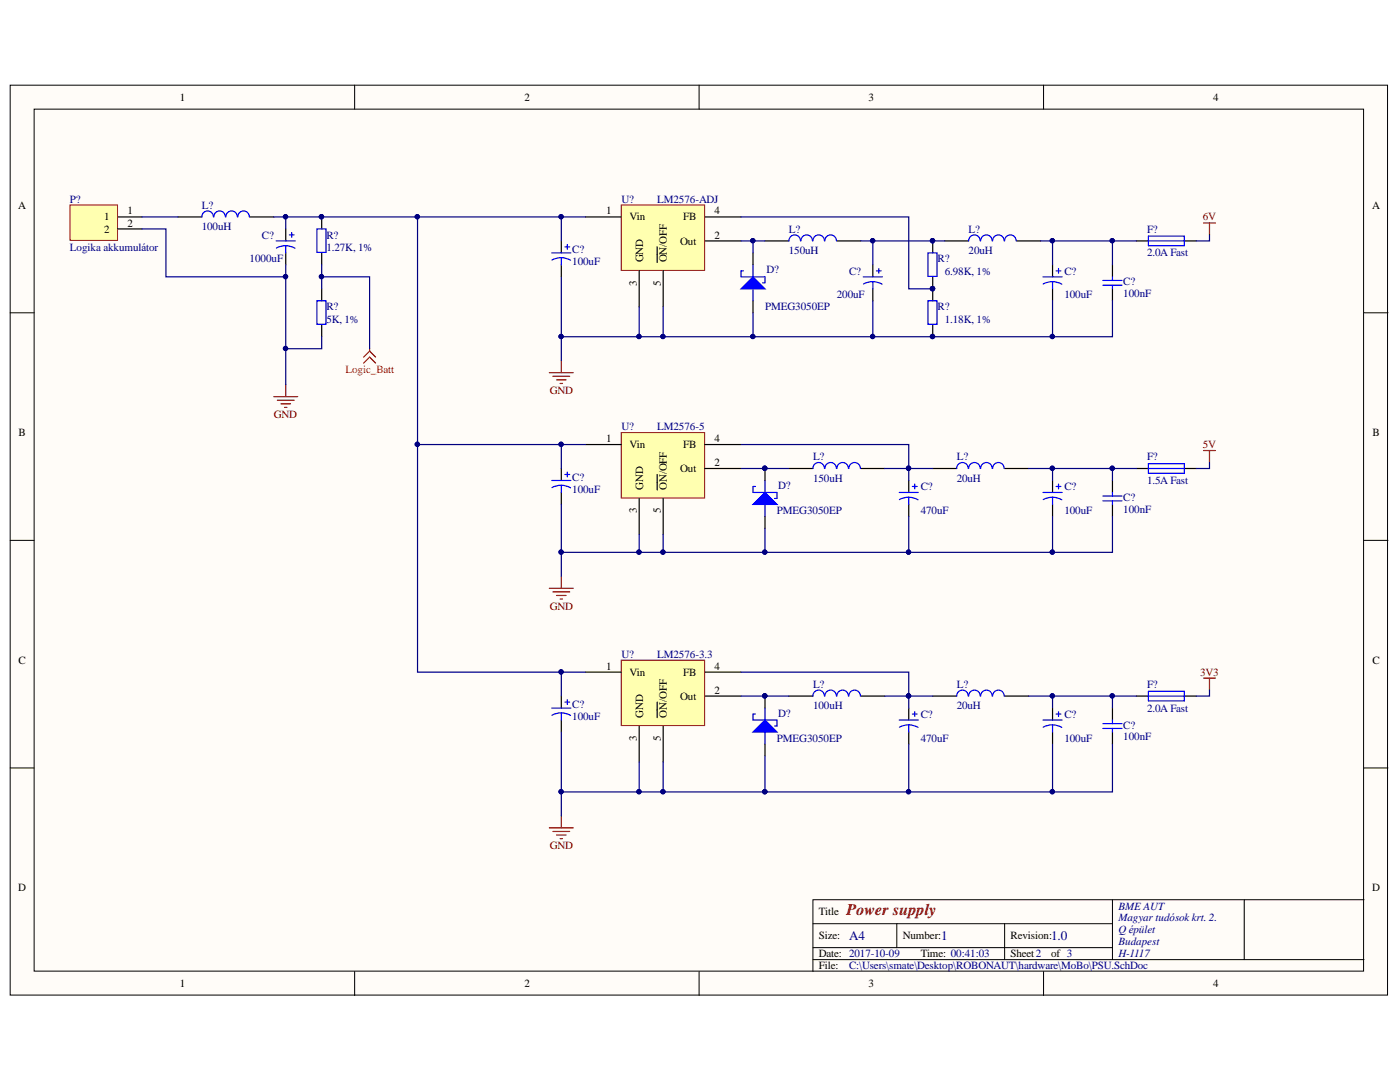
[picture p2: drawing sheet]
<svg xmlns="http://www.w3.org/2000/svg" width="279mm" height="216mm" viewBox="0 0 279 216" stroke-linecap="round" stroke-linejoin="round" font-family="sans-serif">
<g fill="#fffcf8" stroke="#000" stroke-width=".2">
<path d="M2 17h274.9v181.6h-274.9z"/>
<path d="M6.8 21.8h265.3v172h-265.3z"/>
</g>
<g fill="none" stroke="#000" stroke-width=".2">
<path d="M70.8 17v4.8M139.5 17v4.8M208.3 17v4.8M2 62.4h4.8M272.2 62.4h4.8M2 107.8h4.8M272.2 107.8h4.8M2 153.2h4.8M272.2 153.2h4.8M222 179.5v12M248.3 179.5h-86.1v14.4M272.2 179.5h-23.9v12"/>
<path d="M70.8 193.9v4.8M139.5 193.9v4.8M162.2 184.3h59.8M162.2 191.5h110M162.2 189.1h59.8M179 184.3v4.8M200.5 184.3v7.2M208.3 193.9v4.8"/>
</g>
<path d="M240.2 44.5h2.4M241.4 44.5v2.4M240.2 89.9h2.4M241.4 89.9v2.4M240.2 135.3h2.4M241.4 135.3v2.4" fill="none" stroke="#800000" stroke-width=".24"/>
<path d="M35.5 43.3h4.8M49.9 43.3h4.7M57 45.7v2.4M57 50.5v2.4" fill="none" stroke="#000" stroke-width=".24"/>
<path d="M42.6 43.3a1.15 1.15 0 0 0-1.2-1.2 1.15 1.15 0 0 0-1.1 1.2M45 43.3a1.15 1.15 0 0 0-1.2-1.2 1.15 1.15 0 0 0-1.1 1.2M47.4 43.3a1.15 1.15 0 0 0-1.2-1.2 1.15 1.15 0 0 0-1.1 1.2M49.8 43.3a1.15 1.15 0 0 0-1.2-1.2 1.15 1.15 0 0 0-1.1 1.2M55.1 48.1h3.8M57 49l1.2 .2 .7 .3M57 49l-.7 .1-1.1 .4M57 49v1.5M57.7 46.9h1M58.2 46.4v1" fill="none" stroke="#00f" stroke-width=".24"/>
<path d="M14 40.9h9.5v7.1h-9.5z" fill="#ffffb0" stroke="#800000" stroke-width=".2"/>
<path d="M23.6 43.3h4.7M23.6 45.7h4.7" fill="none" stroke="#000" stroke-width=".24"/>
<path d="M54.6 79.1h4.8M55.4 79.9h3.3M57 76.8v2.3M56.1 80.6h1.9M56.8 81.3h.5" fill="none" stroke="#800000" stroke-width=".24"/>
<path d="M124 86.3h16.6v13.1h-16.6z" fill="#ffffb0" stroke="#800000" stroke-width=".2"/>
<path d="M116.8 88.7h7.2M127.6 99.5v7.1M131.2 94.7v3.1M132.3 99.5v7.1M140.7 88.7h7.2M140.7 93.5h7.2" fill="none" stroke="#000" stroke-width=".24"/>
<path d="M124 131.7h16.6v13.1h-16.6z" fill="#ffffb0" stroke="#800000" stroke-width=".2"/>
<path d="M116.8 134.1h7.2M140.7 134.1h7.2M140.7 138.9h7.2M127.6 144.9v7.1M131.2 140.1v3.1M132.3 144.9v7.1" fill="none" stroke="#000" stroke-width=".24"/>
<path d="M150.3 146.1l2.4-2.4 2.4 2.4z" fill="#00f"/>
<g fill="none" stroke="#00f" stroke-width=".24">
<path d="M110.1 95.9h3.8M112 96.8l1.2 .2 .7 .3M112 96.8l-1.1 .2-.7 .3M112 96.8v1.5M112.7 94.7h1M113.2 94.2v1M164.5 93.5a1.15 1.15 0 0 0-1.1-1.2 1.15 1.15 0 0 0-1.2 1.2M166.9 93.5a1.15 1.15 0 0 0-1.1-1.2 1.15 1.15 0 0 0-1.2 1.2M169.3 93.5a1.15 1.15 0 0 0-1.1-1.2 1.15 1.15 0 0 0-1.2 1.2M171.7 93.5a1.15 1.15 0 0 0-1.1-1.2 1.15 1.15 0 0 0-1.2 1.2M179.5 98.3h3.8M181.4 99.2l1.1 .2 .7 .3"/>
<path d="M181.4 99.2l-.8 .1-1.1 .4M181.4 99.2v1.5M182.1 97.1h.9M182.6 96.6v.9M113.2 139.6v1M164.5 138.9a1.15 1.15 0 0 0-1.1-1.2 1.15 1.15 0 0 0-1.2 1.2M166.9 138.9a1.15 1.15 0 0 0-1.1-1.2 1.15 1.15 0 0 0-1.2 1.2M169.3 138.9a1.15 1.15 0 0 0-1.1-1.2 1.15 1.15 0 0 0-1.2 1.2M171.7 138.9a1.15 1.15 0 0 0-1.1-1.2 1.15 1.15 0 0 0-1.2 1.2M110.1 141.3h3.8M112 142.2l.8 .1 1.1 .5M112 142.2l-.8 .1-1 .4"/>
<path d="M112 142.2v1.5M112.7 140.1h1M150.3 146.1l2.4-2.4 2.4 2.4zM150.8 142.5h-.5v1.2h4.8v1.2h-.5M152.7 141.3v2.4M152.7 146.1v2.4M179.5 143.7h3.8M181.4 144.6l1.1 .2 .7 .3M181.4 144.6l-1.2 .2-.7 .3M181.4 144.6v1.5M182.1 142.5h.9M182.6 142v1"/>
</g>
<g fill="none" stroke="#000" stroke-width=".24">
<path d="M112 93.5v2.4M112 98.3v2.4M157.5 93.5h4.7M171.8 93.5h4.8M181.4 95.9v2.4M181.4 100.7v2.3M112 138.9v2.4M157.5 138.9h4.7M171.8 138.9h4.8M112 143.7v2.4M152.7 148.5v2.3M181.4 141.3v2.4"/>
<path d="M181.4 146.1v2.4"/>
</g>
<path d="M109.6 117.4h4.8M110.3 118.1h3.4M111.1 118.8h1.9M111.8 119.5h.5M112 115v2.4M109.6 165.2h4.8M110.3 165.9h3.4M111.1 166.6h1.9M111.8 167.3h.5M112 162.8v2.4" fill="none" stroke="#800000" stroke-width=".24"/>
<path d="M150.3 100.7l2.4-2.4 2.4 2.4z" fill="#00f"/>
<g fill="none" stroke="#00f" stroke-width=".24">
<path d="M150.8 97.1h-.5v1.2h4.8v1.2h-.5M152.7 95.9v2.4M193.2 93.5a1.15 1.15 0 0 0-1.1-1.2 1.15 1.15 0 0 0-1.2 1.2M195.6 93.5a1.15 1.15 0 0 0-1.1-1.2 1.15 1.15 0 0 0-1.2 1.2M198 93.5a1.15 1.15 0 0 0-1.1-1.2 1.15 1.15 0 0 0-1.2 1.2M200.4 93.5a1.15 1.15 0 0 0-1.2-1.2 1.15 1.15 0 0 0-1.1 1.2M208.1 98.3h3.9M210.1 99.2l1.1 .2 .7 .3M210.1 99.2l-.8 .1-1.1 .4M210.1 99.2v1.5M210.8 97.1h.9M211.3 96.6v.9"/>
<path d="M220.1 99h3.8M220.1 99.9h3.8M222 98.3v.7M222 99.9v.8M229.2 92.5h7.2v1.9h-7.2zM229.2 93.5h7.2M150.3 100.7l2.4-2.4 2.4 2.4zM152.7 100.7v2.3M193.2 138.9a1.15 1.15 0 0 0-1.1-1.2 1.15 1.15 0 0 0-1.2 1.2M195.6 138.9a1.15 1.15 0 0 0-1.1-1.2 1.15 1.15 0 0 0-1.2 1.2M198 138.9a1.15 1.15 0 0 0-1.1-1.2 1.15 1.15 0 0 0-1.2 1.2M200.4 138.9a1.15 1.15 0 0 0-1.2-1.2 1.15 1.15 0 0 0-1.1 1.2"/>
<path d="M229.2 137.9h7.2v2h-7.2zM229.2 138.9h7.2M208.1 143.7h3.9M210.1 144.6l1.1 .2 .7 .3M210.1 144.6l-1.2 .2-.7 .3M210.1 144.6v1.5M210.8 142.5h.9M211.3 142v1M220.1 144.4h3.8M220.1 145.4h3.8M222 143.7v.7M222 145.4v.7"/>
</g>
<g fill="none" stroke="#000" stroke-width=".24">
<path d="M186.1 93.5h4.8M200.5 93.5h4.8M210.1 95.9v2.4M222 95.9v2.4M226.8 93.5h2.4M236.4 93.5h2.4M152.7 103v2.4M210.1 100.7v2.3M222 100.7v2.3M186.1 138.9h4.8M200.5 138.9h4.8M226.8 138.9h2.4"/>
<path d="M236.4 138.9h2.4M210.1 141.3v2.4M210.1 146.1v2.4M222 141.3v2.4M222 146.1v2.4"/>
</g>
<path d="M124 40.9h16.6v13h-16.6z" fill="#ffffb0" stroke="#800000" stroke-width=".2"/>
<path d="M112 48.1v2.4M112 52.9v2.3M116.8 43.3h7.2M127.6 54v7.2M131.2 49.3v3.1M132.3 54v7.2M140.7 43.3h7.2M140.7 48.1h7.2M152.7 48.1h4.8M167 48.1h4.8M174.2 57.6v2.4" fill="none" stroke="#000" stroke-width=".24"/>
<g fill="none" stroke="#00f" stroke-width=".24">
<path d="M110.1 50.5h3.8M112 51.4l1.2 .2 .7 .3M112 51.4l-1.1 .2-.7 .3M112 51.4v1.5M112.7 49.3h1M113.2 48.8v.9M159.7 48.1a1.15 1.15 0 0 0-1.1-1.2 1.15 1.15 0 0 0-1.1 1.2M162.1 48.1a1.15 1.15 0 0 0-1.1-1.2 1.15 1.15 0 0 0-1.2 1.2M164.5 48.1a1.15 1.15 0 0 0-1.1-1.2 1.15 1.15 0 0 0-1.2 1.2M166.9 48.1a1.15 1.15 0 0 0-1.1-1.2 1.15 1.15 0 0 0-1.2 1.2M174.2 56.2l1.1 .2 .7 .3M174.2 56.2l-1.2 .2-.7 .3"/>
<path d="M174.2 56.2v1.4"/>
</g>
<path d="M109.6 74.4h4.8M110.3 75.1h3.4M111.1 75.8h1.9M111.8 76.5h.5M112 72v2.4" fill="none" stroke="#800000" stroke-width=".24"/>
<path d="M147.9 57.6l2.4-2.4 2.4 2.4z" fill="#00f"/>
<g fill="none" stroke="#00f" stroke-width=".24">
<path d="M63.2 45.7h1.9v4.7h-1.9zM147.9 57.6l2.4-2.4 2.4 2.4zM148.4 54h-.5v1.2h4.8v1.2h-.5M150.3 52.9v2.3M150.3 57.6v2.4M185.2 50.5h1.8v4.6h-1.8zM195.6 48.1a1.15 1.15 0 0 0-1.1-1.2 1.15 1.15 0 0 0-1.2 1.2M198 48.1a1.15 1.15 0 0 0-1.1-1.2 1.15 1.15 0 0 0-1.2 1.2M200.4 48.1a1.15 1.15 0 0 0-1.2-1.2 1.15 1.15 0 0 0-1.1 1.2M202.8 48.1a1.15 1.15 0 0 0-1.2-1.2 1.15 1.15 0 0 0-1.1 1.2M208.1 55.2h3.9M210.1 56.2l1.1 .2 .7 .3"/>
<path d="M210.1 56.2l-1.2 .2-.7 .3M210.1 56.2v1.4M210.8 54h.9M211.3 53.6v.9M220.1 56h3.8M220.1 56.9h3.8M222 55.2v.8M222 56.9v.7M229.2 47.1h7.2v1.9h-7.2zM229.2 48.1h7.2M63.2 60h1.9v4.7h-1.9zM185.2 60h1.8v4.7h-1.8z"/>
</g>
<g fill="none" stroke="#000" stroke-width=".24">
<path d="M64.2 50.5v2.4M64.2 57.6v2.4M150.3 50.5v2.4M186.1 55.2v2.4M188.5 48.1h4.8M202.9 48.1h4.8M210.1 52.9v2.3M210.1 57.6v2.4M222 52.9v2.3M222 57.6v2.4M226.8 48.1h2.4M236.4 48.1h2.4"/>
<path d="M64.2 64.8v2.4M150.3 60v2.4"/>
</g>
<g fill="none" stroke="#000080" stroke-width=".24">
<path d="M28.3 45.7h4.8v9.5h23.9v21.6M28.3 43.3h7.2M54.6 43.3h28.7v90.8h28.7M57 43.3v2.4M57 52.9v2.3M64.2 52.9v4.7M64.2 55.2h9.6v14.4M83.3 43.3h28.7M112 55.2v12h15.6v-6M116.8 43.3h-4.8v4.8M147.9 48.1h4.8M147.9 43.3h33.5v14.3h4.7"/>
<path d="M150.3 48.1v2.4M171.8 48.1h16.7M174.2 48.1v4.8M207.7 48.1h2.4v4.8M210.1 48.1h11.9v4.8M222 48.1h4.8M241.4 46.9v1.2h-2.6M64.2 67.2v2.4h-7.2M112 67.2v4.8M132.3 61.2v6h-4.7M150.3 62.4v4.8M174.2 60v7.2"/>
<path d="M210.1 60v7.2M222 60v7.2h-89.7M83.3 88.7h28.7M116.8 88.7h-4.8v4.8M147.9 93.5h9.6M147.9 88.7h33.5v4.8h4.7M176.6 93.5h4.8v2.4M205.3 93.5h4.8v2.4M210.1 93.5h11.9v2.4M222 93.5h4.8M241.4 92.3v1.2h-2.6M112 100.7v9.5h15.6v-3.6"/>
<path d="M112 110.2v4.8M132.3 106.6v3.6h-4.7M152.7 105.4v4.8h-20.4M181.4 103v7.2h-28.7M210.1 103v7.2M222 103v7.2h-40.6M116.8 134.1h-4.8v4.8M147.9 138.9h9.6M147.9 134.1h33.5v4.8h4.7M176.6 138.9h4.8v2.4M205.3 138.9h4.8v2.4M210.1 138.9h11.9v2.4"/>
<path d="M222 138.9h4.8M241.4 137.7v1.2h-2.6M112 146.1v11.9h15.6v-6M112 158v4.8M132.3 152v6h-4.7M132.3 158h20.4M152.7 150.8v7.2M181.4 148.5v9.5h-28.7M210.1 148.5v9.5h-28.7M222 148.5v9.5h-11.9"/>
</g>
<g fill="#000080" stroke="#000080" stroke-width=".2">
<circle cx="112" cy="88.7" r=".43"/>
<circle cx="132.3" cy="110.2" r=".43"/>
<circle cx="152.6" cy="110.2" r=".43"/>
<circle cx="181.3" cy="93.4" r=".43"/>
<circle cx="181.3" cy="110.2" r=".43"/>
<circle cx="112" cy="110.2" r=".43"/>
<circle cx="127.5" cy="110.2" r=".43"/>
<circle cx="112" cy="134.1" r=".43"/>
<circle cx="181.3" cy="138.8" r=".43"/>
<circle cx="152.6" cy="158" r=".43"/>
<circle cx="181.3" cy="158" r=".43"/>
<circle cx="132.3" cy="158" r=".43"/>
<circle cx="112" cy="158" r=".43"/>
<circle cx="127.5" cy="158" r=".43"/>
<circle cx="210" cy="93.4" r=".43"/>
<circle cx="222" cy="93.4" r=".43"/>
<circle cx="210" cy="110.2" r=".43"/>
<circle cx="210" cy="138.8" r=".43"/>
<circle cx="222" cy="138.8" r=".43"/>
<circle cx="210" cy="158" r=".43"/>
<circle cx="112" cy="43.2" r=".43"/>
<circle cx="112" cy="67.1" r=".43"/>
<circle cx="210" cy="48" r=".43"/>
<circle cx="222" cy="48" r=".43"/>
<circle cx="83.3" cy="43.2" r=".43"/>
<circle cx="83.3" cy="88.7" r=".43"/>
<circle cx="174.1" cy="48" r=".43"/>
<circle cx="127.5" cy="67.1" r=".43"/>
<circle cx="132.3" cy="67.1" r=".43"/>
<circle cx="150.2" cy="67.1" r=".43"/>
<circle cx="174.1" cy="67.1" r=".43"/>
<circle cx="210" cy="67.1" r=".43"/>
<circle cx="150.2" cy="48" r=".43"/>
<circle cx="57" cy="55.2" r=".43"/>
<circle cx="57" cy="69.5" r=".43"/>
<circle cx="57" cy="43.2" r=".43"/>
<circle cx="64.2" cy="55.2" r=".43"/>
</g>
<path d="M72.6 72.5l1.2-1.2 1.2 1.2M73.8 70.1l-1.2 1.2M73.8 70.1l1.2 1.2M73.8 69.6v.5" fill="none" stroke="#f00" stroke-width=".24"/>
<g font-size="3.5" fill="#000080">
<text x="63.1" y="45.1">PIR?02</text>
<text x="185.2" y="66.7">PIR?01</text>
<text x="152" y="95.2">PID?01</text>
<text x="152" y="140.7">PID?01</text>
</g>
<text font-size="3.5" fill="#00f" x="173.2" y="54.7">PIC?0P</text>
<g font-size="3.2" fill="#000080">
<text x="185.2" y="49.8">PIR?02</text>
<text x="185.2" y="59.4">PIR?02</text>
</g>
<text font-size="3.2" fill="#800000" x="168.9" y="182.7">Power supply</text>
<g font-size="2.6" fill="#000080">
<text x="169.4" y="187.6">A4</text>
<text x="187.8" y="187.6">1</text>
<text x="209.8" y="187.6">1.0</text>
</g>
<g font-size="2.2">
<text x="35.9" y="20.1">1</text>
<text x="104.6" y="20.1">2</text>
<text x="173.3" y="20.1">3</text>
<text x="242.1" y="20.1">4</text>
<text x="3.6" y="41.6">A</text>
<text x="273.8" y="41.6">A</text>
<text x="20.8" y="44">1</text>
<text x="20.8" y="46.4">2</text>
<text x="25.5" y="42.8">1</text>
<text x="25.5" y="45.2">2</text>
<text x="121" y="42.8">1</text>
<text x="125.6" y="44">Vin</text>
<text x="136.4" y="44">FB</text>
<text x="142.6" y="42.8">4</text>
<text x="142.6" y="47.6">2</text>
<text x="128.3" y="52.4" transform="rotate(-90 128.3 52.4)">GND</text>
<text x="133.1" y="52.4" transform="rotate(-90 133.1 52.4)">ON/OFF</text>
<text x="135.8" y="48.8">Out</text>
<text x="127.1" y="57" transform="rotate(-90 127.1 57)">3</text>
<text x="131.9" y="57" transform="rotate(-90 131.9 57)">5</text>
<text x="3.7" y="87">B</text>
<text x="121" y="88.2">1</text>
<text x="125.6" y="89.4">Vin</text>
<text x="136.4" y="89.4">FB</text>
<text x="142.6" y="88.2">4</text>
<text x="273.9" y="87">B</text>
<text x="135.8" y="94.2">Out</text>
<text x="142.6" y="93">2</text>
<text x="128.3" y="97.8" transform="rotate(-90 128.3 97.8)">GND</text>
<text x="133.1" y="97.8" transform="rotate(-90 133.1 97.8)">ON/OFF</text>
<text x="127.1" y="102.4" transform="rotate(-90 127.1 102.4)">3</text>
<text x="131.9" y="102.4" transform="rotate(-90 131.9 102.4)">5</text>
<text x="3.7" y="132.4">C</text>
<text x="121" y="133.6">1</text>
<text x="125.6" y="134.8">Vin</text>
<text x="136.4" y="134.8">FB</text>
<text x="142.6" y="133.6">4</text>
<text x="273.9" y="132.4">C</text>
<text x="128.3" y="143.2" transform="rotate(-90 128.3 143.2)">GND</text>
<text x="133.1" y="143.2" transform="rotate(-90 133.1 143.2)">ON/OFF</text>
<text x="135.8" y="139.6">Out</text>
<text x="142.6" y="138.4">2</text>
<text x="127.1" y="147.8" transform="rotate(-90 127.1 147.8)">3</text>
<text x="131.9" y="147.8" transform="rotate(-90 131.9 147.8)">5</text>
<text x="3.6" y="177.8">D</text>
<text x="273.8" y="177.8">D</text>
<text x="163.4" y="182.7">Title</text>
<text x="163.4" y="187.4">Size:</text>
<text x="163.4" y="191">Date: 2017-10-09</text>
<text x="180.2" y="187.4">Number:</text>
<text x="183.7" y="191">Time: 00:41:03</text>
<text x="201.7" y="187.4">Revision:</text>
<text x="201.7" y="191">Sheet2</text>
<text x="209.8" y="191">of 3</text>
<text x="35.9" y="197">1</text>
<text x="104.6" y="197">2</text>
<text x="163.4" y="193.4">File:</text>
<text x="173.3" y="197">3</text>
<text x="242.1" y="197">4</text>
</g>
<g font-size="2.2" fill="#000080">
<text x="14" y="40.4">P?</text>
<text x="40.3" y="41.6">L?</text>
<text x="124" y="40.4">U?</text>
<text x="131.1" y="40.4">LM2576-ADJ</text>
<text x="40.3" y="45.9">100uH</text>
<text x="52.3" y="47.6">C?</text>
<text x="65.1" y="47.6">R?</text>
<text x="157.4" y="46.4">L?</text>
<text x="193.3" y="46.4">L?</text>
<text x="228.9" y="46.4">F?</text>
<text x="14" y="50">Logika akkumulátor</text>
<text x="49.8" y="52.4">1000uF</text>
<text x="65.1" y="50">1.27K, 1%</text>
<text x="114.2" y="52.9">100uF</text>
<text x="114.2" y="50.5">C?</text>
<text x="157.4" y="50.7">150uH</text>
<text x="187.1" y="52.4">R?</text>
<text x="193.3" y="50.7">20uH</text>
<text x="228.9" y="51.2">2.0A Fast</text>
<text x="152.9" y="54.6">D?</text>
<text x="167" y="59.5">200uF</text>
<text x="169.4" y="54.8">C?</text>
<text x="188.6" y="54.8">6.98K, 1%</text>
<text x="212.4" y="59.5">100uF</text>
<text x="212.4" y="54.8">C?</text>
<text x="224.2" y="59.3">100nF</text>
<text x="224.2" y="56.9">C?</text>
<text x="65.1" y="64.4">5K, 1%</text>
<text x="65.1" y="61.9">R?</text>
<text x="152.7" y="61.9">PMEG3050EP</text>
<text x="187.1" y="61.9">R?</text>
<text x="188.6" y="64.4">1.18K, 1%</text>
<text x="124" y="85.8">U?</text>
<text x="131.1" y="85.8">LM2576-5</text>
<text x="114.2" y="95.9">C?</text>
<text x="162.3" y="91.8">L?</text>
<text x="190.9" y="91.8">L?</text>
<text x="228.9" y="91.8">F?</text>
<text x="114.2" y="98.3">100uF</text>
<text x="155.3" y="97.6">D?</text>
<text x="162.3" y="96.2">150uH</text>
<text x="183.7" y="97.8">C?</text>
<text x="190.9" y="96.2">20uH</text>
<text x="212.4" y="97.8">C?</text>
<text x="224.2" y="100">C?</text>
<text x="228.9" y="96.6">1.5A Fast</text>
<text x="155.1" y="102.6">PMEG3050EP</text>
<text x="183.7" y="102.6">470uF</text>
<text x="212.4" y="102.6">100uF</text>
<text x="224.2" y="102.3">100nF</text>
<text x="124" y="131.3">U?</text>
<text x="131.1" y="131.3">LM2576-3.3</text>
<text x="162.3" y="137.3">L?</text>
<text x="190.9" y="137.3">L?</text>
<text x="228.9" y="137.3">F?</text>
<text x="114.2" y="143.7">100uF</text>
<text x="114.2" y="141.3">C?</text>
<text x="155.3" y="143">D?</text>
<text x="162.3" y="141.6">100uH</text>
<text x="183.7" y="143.2">C?</text>
<text x="190.9" y="141.6">20uH</text>
<text x="212.4" y="143.2">C?</text>
<text x="228.9" y="142">2.0A Fast</text>
<text x="155.1" y="148">PMEG3050EP</text>
<text x="183.7" y="148">470uF</text>
<text x="212.4" y="148">100uF</text>
<text x="224.2" y="147.7">100nF</text>
<text x="224.2" y="145.4">C?</text>
<text x="223.2" y="181.5">BME AUT</text>
<text x="223.2" y="183.9">Magyar tudósok krt. 2.</text>
<text x="223.2" y="186.2">Q épület</text>
<text x="223.2" y="188.6">Budapest</text>
<text x="223.2" y="191">H-1117</text>
<text x="169.4" y="193.4">C:\Users\smate\Desktop\ROBONAUT\hardware\MoBo\PSU.SchDoc</text>
</g>
<g font-size="2.2" fill="#800000">
<text x="240.1" y="44">6V</text>
<text x="54.6" y="83.5">GND</text>
<text x="109.7" y="78.7">GND</text>
<text x="240.1" y="89.4">5V</text>
<text x="109.7" y="121.7">GND</text>
<text x="239.5" y="134.8">3V3</text>
<text x="109.7" y="169.5">GND</text>
</g>
<text font-size="2.2" fill="#f00" x="68.9" y="74.3">Logic_Batt</text>
</svg>
